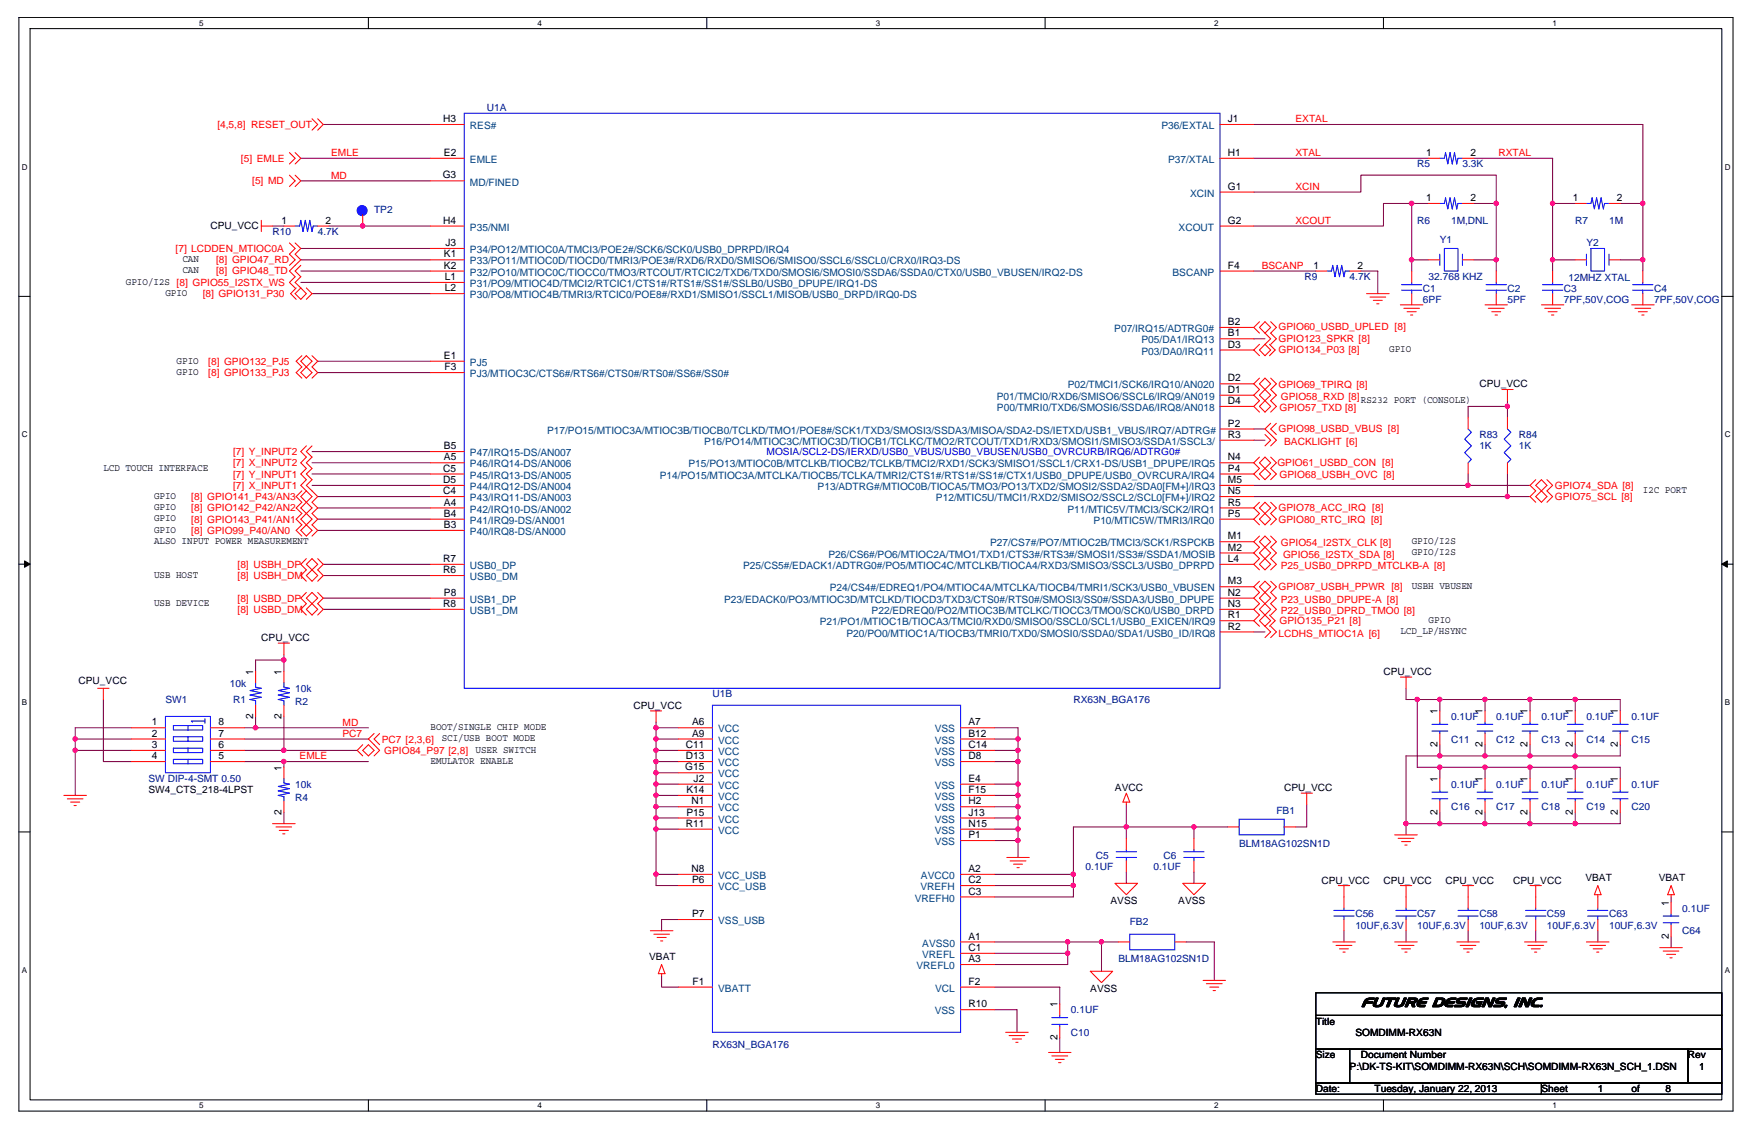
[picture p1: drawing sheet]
<svg xmlns="http://www.w3.org/2000/svg" width="432mm" height="279mm" viewBox="0 0 432 279" stroke-linecap="round" stroke-linejoin="round" font-family="sans-serif">
<path d="M4.6 4.3h420.8v268.5h-420.8zM7.4 7h415.3v263h-415.3z" fill="none" stroke="#000" stroke-width=".25"/>
<g fill="#fff">
<path d="M48.9 4.6h1.1v2.2h-1.1z"/>
<path d="M48.9 270.3h1.1v2.2h-1.1z"/>
</g>
<path d="M90.4 4.3v2.7M90.4 270v2.8" fill="none" stroke="#000" stroke-width=".25"/>
<g fill="#fff">
<path d="M132 4.6h1.1v2.2h-1.1z"/>
<path d="M132 270.3h1.1v2.2h-1.1z"/>
</g>
<path d="M173.5 4.3v2.7M173.5 270v2.8" fill="none" stroke="#000" stroke-width=".25"/>
<g fill="#fff">
<path d="M215 4.6h1.1v2.2h-1.1z"/>
<path d="M215 270.3h1.1v2.2h-1.1z"/>
</g>
<path d="M256.6 4.3v2.7M256.6 270v2.8" fill="none" stroke="#000" stroke-width=".25"/>
<g fill="#fff">
<path d="M298.1 4.6h1.1v2.2h-1.1z"/>
<path d="M298.1 270.3h1.1v2.2h-1.1z"/>
</g>
<path d="M339.6 4.3v2.7M339.6 270v2.8" fill="none" stroke="#000" stroke-width=".25"/>
<g fill="#fff">
<path d="M381.1 4.6h1.1v2.2h-1.1z"/>
<path d="M381.1 270.3h1.1v2.2h-1.1z"/>
<path d="M5.3 39.9h1.4v2.2h-1.4z"/>
<path d="M423.4 39.9h1.4v2.2h-1.4z"/>
<path d="M5.3 105.6h1.4v2.2h-1.4z"/>
<path d="M423.4 105.6h1.4v2.2h-1.4z"/>
</g>
<path d="M4.6 72.8h2.8M422.7 72.8h2.7" fill="none" stroke="#000" stroke-width=".25"/>
<g fill="#fff">
<path d="M5.3 171.4h1.4v2.2h-1.4z"/>
<path d="M423.4 171.4h1.3v2.2h-1.3z"/>
</g>
<path d="M4.6 138.5h2.8M422.7 138.5h2.7" fill="none" stroke="#000" stroke-width=".25"/>
<path d="M6 137.7l1.4 .8-1.4 .8zM422.7 138.5l1.3-.8v1.6z" fill="#000" stroke="#000" stroke-width=".25"/>
<g fill="#fff">
<path d="M5.3 237.1h1.4v2.2h-1.4z"/>
<path d="M423.4 237.1h1.3v2.2h-1.3z"/>
</g>
<path d="M4.6 204.3h2.8M422.7 204.3h2.7M323 257.6h8.3v8.3h-8.3zM323 243.8h99.7v5.5h-99.7zM323 249.3h99.7v8.3h-99.7zM331.3 257.6h83.1v8.3h-83.1zM414.4 257.6h8.3v8.3h-8.3zM323 265.9h55.4v2.7h-55.4zM378.4 265.9h44.3v2.7h-44.3z" fill="none" stroke="#000" stroke-width=".25"/>
<g fill="none" stroke="#800040" stroke-width=".25">
<path d="M73.8 38.9h31.9M79.3 30.6h26.4M307.8 30.6h95.5v19.4M307.8 38.9h42.9M361.8 38.9h19.3v11.1M66.9 55.5h2.8M73.8 44.4h31.9M105.7 55.5h-25M307.8 47.2h26.3v-4.2h33.2v7M346.6 50v13.8M346.6 50h-7v5.5h-31.8M346.6 50h4.1"/>
<path d="M361.8 50h5.5M367.3 50v13.8M381.1 50h5.6M381.1 50v13.8M397.7 50h5.6M403.3 50v13.8M73.8 63.8h31.9M73.8 61h31.9M73.8 66.5h31.9M73.8 69.3h31.9M76.6 72.1h29.1M307.8 66.5h15.2"/>
<path d="M334.1 66.5h4.1v5.6M346.6 63.8v2.7M346.6 63.8h4.1M361.8 63.8h5.5M367.3 63.8v2.7M381.1 63.8h5.6M381.1 63.8v2.7M397.7 63.8h5.6M403.3 63.8v2.7M78 88.7h27.7M78 91.5h27.7M307.8 83.2h2.7"/>
<path d="M370 98.4v1.4M370 99.8h-9.6v2.7M370 99.8v2.7M76.6 113.6h29.1M76.6 110.9h29.1M76.6 116.4h29.1M76.6 119.2h29.1M307.8 119.2h52.6M307.8 108.1h2.7M307.8 105.3h2.7M360.4 116.4v2.8M360.4 119.2h15.2"/>
<path d="M370 116.4v5.5M78 130.2h27.7M78 127.5h27.7M78 121.9h27.7M78 124.7h27.7M79.3 138.6h26.4M307.8 121.9h62.2M370 121.9h5.6M79.3 149.6h26.4M79.3 146.9h26.4M79.3 141.3h26.4M307.8 155.2h2.7"/>
<path d="M25.4 171.7v15.3h6.9M32.3 178.7h-13.8v2.7M60 178.7h2.8M62.8 175.9v2.8M62.8 178.7h27.6M69.7 162.1v2.7M69.7 162.1h-6.9v2.7M69.7 175.9v8.3M69.7 160.7v1.4M161.1 177.3v1.4M161.1 178.7v2.7M161.1 178.7h5.5"/>
<path d="M244.1 178.7h5.8v5.5M345.2 169v2.7h2.7M347.9 171.7h5.6M347.9 171.7v16.7h5.6M353.5 171.7v2.8M353.5 171.7h11M364.5 171.7v2.8M364.5 171.7h11.1M375.6 171.7h11.1M375.6 171.7v2.8M386.7 171.7h11v2.8M386.7 171.7v2.8"/>
<path d="M18.5 181.4h13.8M18.5 181.4v2.8M18.5 184.2v11.1M18.5 184.2h13.8M60 181.4h30.4M60 184.2h9.7M60 187h9.7M69.7 187h20.7M69.7 199.4v2.8M69.7 187v1.4M69.7 184.2h18M161.1 195.3v2.8"/>
<path d="M161.1 181.4v2.8M161.1 198.1v2.7M161.1 187v2.7M161.1 187h5.5M161.1 181.4h5.5M161.1 198.1h5.5M161.1 195.3h5.5M161.1 189.7h5.5M161.1 192.5v2.8M161.1 184.2h5.5M161.1 192.5h5.5M161.1 184.2v2.8"/>
<path d="M161.1 189.7v2.8M244.1 187h5.8M244.1 198.1h5.8M244.1 195.3h5.8M244.1 184.2h5.8M244.1 181.4h5.8M244.1 192.5h5.8M249.9 195.3v2.8M249.9 184.2v2.8M249.9 187v5.5M249.9 198.1v2.7M249.9 192.5v2.8"/>
<path d="M276.5 197.5v5.5M320.8 197.5v5.5h-2.8M353.5 185.6h-8.3v16.6M353.5 188.4v2.7M353.5 182.8v2.8M353.5 185.6h11M353.5 199.4v2.8M353.5 188.4h11M364.5 199.4v2.8M364.5 188.4v2.7M364.5 188.4h11.1M364.5 185.6h11.1"/>
<path d="M364.5 182.8v2.8M375.6 188.4h11.1M375.6 185.6h11.1M375.6 182.8v2.8M375.6 199.4v2.8M375.6 188.4v2.7M386.7 182.8v2.8M386.7 199.4v2.8M386.7 188.4v2.7M386.7 188.4h11v2.7M397.7 199.4v2.8h-11M397.7 182.8v2.8h-11"/>
<path d="M161.1 214.7v2.7h5.5M161.1 203.6v11.1M161.1 203.6h5.5M161.1 200.8v2.8M161.1 214.7h5.5M161.1 200.8h5.5M244.1 214.7h19.4M244.1 217.4h19.4M244.1 206.4h5.8M244.1 203.6h5.8M244.1 200.8h5.8M249.9 200.8v2.8"/>
<path d="M249.9 206.4v4.1M249.9 203.6v2.8M263.5 214.7v2.7M263.5 217.4v2.8h-19.4M276.5 203h16.6M276.5 214.1v2.8M276.5 203v2.8M276.5 203h-13v11.7M293.1 203v2.8M293.1 214.1v2.8M293.1 203h8.3M345.2 202.2v2.8"/>
<path d="M345.2 202.2h8.3M353.5 202.2h11M364.5 202.2h11.1M375.6 202.2h11.1M162.4 239.6v2.8h4.2M166.6 225.8h-4.2v2.7M244.1 231.3h18M244.1 234.1h18M262.1 231.3v2.8M262.1 234.1v2.7h-18M262.1 231.3h8.3M270.4 231.3v7.2"/>
<path d="M270.4 231.3h4.1M291.2 231.3h6.9v9.4M329.9 228.5v2.8M345.2 228.5v2.8M360.4 228.5v2.8M377 228.5v2.8M392.2 228.5v2.8M410.2 229.9v2.8M410.2 220.2v1.4M244.1 247.9h5.6v5.5M244.1 242.4h16.1v4.1M260.2 254.8v3.6"/>
</g>
<g fill="#f0f" stroke="#f0f" stroke-width=".25">
<circle cx="386.7" cy="202.2" r=".54"/>
<circle cx="375.6" cy="202.2" r=".54"/>
<circle cx="364.5" cy="202.2" r=".54"/>
<circle cx="347.9" cy="171.7" r=".54"/>
<circle cx="353.4" cy="185.6" r=".54"/>
<circle cx="293.1" cy="203" r=".54"/>
<circle cx="345.1" cy="202.2" r=".54"/>
<circle cx="161" cy="184.2" r=".54"/>
<circle cx="249.9" cy="206.3" r=".54"/>
<circle cx="276.5" cy="203" r=".54"/>
<circle cx="161" cy="187" r=".54"/>
<circle cx="375.6" cy="188.4" r=".54"/>
<circle cx="364.5" cy="188.4" r=".54"/>
<circle cx="161" cy="181.4" r=".54"/>
<circle cx="403.3" cy="63.8" r=".54"/>
<circle cx="367.3" cy="63.8" r=".54"/>
<circle cx="381.1" cy="49.9" r=".54"/>
<circle cx="386.7" cy="185.6" r=".54"/>
<circle cx="353.4" cy="202.2" r=".54"/>
<circle cx="375.6" cy="185.6" r=".54"/>
<circle cx="364.5" cy="185.6" r=".54"/>
<circle cx="403.3" cy="49.9" r=".54"/>
<circle cx="346.5" cy="63.8" r=".55"/>
<circle cx="381.1" cy="63.8" r=".54"/>
<circle cx="161" cy="192.5" r=".54"/>
<circle cx="161" cy="178.7" r=".54"/>
<circle cx="353.4" cy="171.7" r=".54"/>
<circle cx="161" cy="200.8" r=".54"/>
<circle cx="161" cy="198.1" r=".54"/>
<circle cx="161" cy="195.3" r=".54"/>
<circle cx="353.4" cy="188.4" r=".54"/>
<circle cx="375.6" cy="171.7" r=".54"/>
<circle cx="364.5" cy="171.7" r=".54"/>
<circle cx="367.3" cy="49.9" r=".54"/>
<circle cx="249.9" cy="184.2" r=".54"/>
<circle cx="249.9" cy="192.5" r=".54"/>
<circle cx="249.9" cy="187" r=".54"/>
<circle cx="249.9" cy="200.8" r=".54"/>
<circle cx="249.9" cy="198.1" r=".54"/>
<circle cx="249.9" cy="203.6" r=".54"/>
<circle cx="161" cy="189.7" r=".54"/>
<circle cx="263.5" cy="217.4" r=".55"/>
<circle cx="249.9" cy="181.4" r=".54"/>
<circle cx="249.9" cy="195.3" r=".54"/>
<circle cx="263.5" cy="214.6" r=".55"/>
<circle cx="161" cy="214.6" r=".54"/>
<circle cx="161" cy="203.6" r=".54"/>
<circle cx="386.7" cy="188.4" r=".54"/>
<circle cx="386.7" cy="171.7" r=".54"/>
<circle cx="270.4" cy="231.2" r=".54"/>
<circle cx="262.1" cy="231.2" r=".54"/>
<circle cx="62.7" cy="178.7" r=".54"/>
<circle cx="69.7" cy="184.2" r=".55"/>
<circle cx="18.4" cy="181.4" r=".54"/>
<circle cx="18.4" cy="184.2" r=".54"/>
<circle cx="69.7" cy="162" r=".55"/>
<circle cx="262.1" cy="234" r=".54"/>
<circle cx="346.5" cy="49.9" r=".55"/>
<circle cx="89" cy="55.5" r=".55"/>
<circle cx="69.7" cy="187" r=".55"/>
<circle cx="360.4" cy="119.1" r=".55"/>
<circle cx="370" cy="121.9" r=".54"/>
<circle cx="370" cy="99.8" r=".54"/>
</g>
<g fill="none" stroke="#f00" stroke-width=".25">
<path d="M71 37.5l1.4 1.4-1.4 1.4M72.4 37.5l1.4 1.4-1.4 1.4M76.6 29.2l1.4 1.4-1.4 1.4M78 29.2l1.3 1.4-1.3 1.4M105.7 38.9h8.3M105.7 30.6h8.3M299.5 30.6h8.3M299.5 38.9h8.3M350.7 38.9h2.8M359 38.9h2.8M64.1 55.5h2.8M64.1 54.1v2.8"/>
<path d="M69.7 55.5h2.7M71 59.6l1.4 1.4-1.4 1.4 1.4 1.4-1.4 1.4M71 43l1.4 1.4-1.4 1.4M72.4 59.6l1.4 1.4-1.4 1.4 1.4 1.4-2.8 2.7 1.4 1.4-1.4 1.4 1.4 1.4M72.4 43l1.4 1.4-1.4 1.4M78 55.5h2.7M89 52.7v2.8M105.7 55.5h8.3M105.7 44.4h8.3M299.5 55.5h8.3M299.5 47.2h8.3M350.7 50h2.8"/>
<path d="M359 50h2.8M386.7 50h2.7M395 50h2.7M72.7 70.7l-1.4 1.4 1.4 1.4M73.8 70.7l1.4 1.4-1.4 1.4-1.4-1.4zM73.8 65.2l-1.4 1.3 1.4 1.4-1.4 1.4 1.4 1.4M75.2 70.7l1.4 1.4-1.4 1.4M105.7 63.8h8.3M105.7 72.1h8.3M105.7 69.3h8.3M105.7 66.5h8.3M105.7 61h8.3"/>
<path d="M299.5 66.5h8.3M309.2 79l-1.4 1.4M310.5 79l1.4 1.4-1.4 1.4-1.3-1.4zM311.9 79l1.4 1.4-1.4 1.4 1.4 1.4-1.4 1.3M323 66.5h2.8M331.3 66.5h2.8M335.5 72.1h5.5M336.3 72.9h3.9M337.1 73.7h2.2M338 74.6h.5M343.8 74.8h5.5M344.6 75.7h3.9"/>
<path d="M345.4 76.5h2.3M346.3 77.3h.5M346.6 66.5v2.8M346.6 72.1v2.7M350.7 63.8h2.8M359 63.8h2.8M364.5 74.8h5.5M365.4 75.7h3.8M366.2 76.5h2.2M367 77.3h.6M367.3 66.5v2.8M367.3 72.1v2.7"/>
<path d="M378.4 74.8h5.5M379.2 75.7h3.9M380 76.5h2.2M380.8 77.3h.6M381.1 66.5v2.8M381.1 72.1v2.7M386.7 63.8h2.7M395 63.8h2.7M400.5 74.8h5.6M401.3 75.7h3.9M402.2 76.5h2.2M403 77.3h.6"/>
<path d="M403.3 66.5v2.8M403.3 72.1v2.7M74.1 87.3l-1.4 1.4 1.4 1.4-1.4 1.4 1.4 1.3M75.2 87.3l1.4 1.4-1.4 1.4-1.4-1.4zM75.2 90.1l1.4 1.4-1.4 1.3-1.4-1.3zM76.6 87.3l1.4 1.4-1.4 1.4 1.4 1.4-1.4 1.3M105.7 88.7h8.3M105.7 91.5h8.3M299.5 97h8.3M299.5 99.8h8.3M299.5 83.2h8.3M299.5 94.2h8.3"/>
<path d="M299.5 80.4h8.3M299.5 85.9h8.3M307.8 97l1.4 1.4-1.4 1.4M307.8 99.8l1.4 1.4M307.8 94.2l1.4 1.4-1.4 1.4M307.8 80.4l1.4 1.4M307.8 85.9l1.4 1.4M309.2 92.8l-1.4 1.4M309.2 84.5l-1.4 1.4M310.5 81.8l1.4 1.4-1.4 1.3M310.5 95.6l1.4 1.4-1.4 1.4M310.5 92.8l1.4 1.4-1.4 1.4-1.3-1.4z"/>
<path d="M310.5 98.4l1.4 1.4-1.4 1.4-1.3-1.4zM310.5 95.6l-1.3 1.4 1.3 1.4M310.5 84.5l1.4 1.4-1.4 1.4-1.3-1.4zM311.6 84.5l1.4 1.4-1.4 1.4M311.9 92.8l1.4 1.4-1.4 1.4 1.4 1.4-1.4 1.4 1.4 1.4-1.4 1.4M368.7 95.6h2.7M370 95.6v2.8M75.2 109.5l-1.4 1.4 1.4 1.3-1.4 1.4 1.4 1.4-1.4 1.4 1.4 1.4-1.4 1.4 1.4 1.3M76.6 109.5l-1.4 1.4 1.4 1.3-1.4 1.4 1.4 1.4-1.4 1.4 1.4 1.4-1.4 1.4 2.8 2.7-1.4 1.4 1.4 1.4-1.4 1.4 1.4 1.4-1.4 1.4 1.4 1.3-1.4 1.4M105.7 110.9h8.3M105.7 113.6h8.3M105.7 119.2h8.3"/>
<path d="M105.7 116.4h8.3M299.5 113.6h8.3M299.5 116.4h8.3M299.5 108.1h8.3M299.5 119.2h8.3M299.5 105.3h8.3M307.8 113.6l1.4 1.4-1.4 1.4M307.8 116.4l1.4 1.4M309.2 112.2l-1.4 1.4M309.2 116.4l1.3-1.4 1.4 1.4-1.4 1.4zM310.5 106.7l1.4 1.4-1.4 1.4M310.5 112.2l1.4 1.4-1.4 1.4-1.3-1.4z"/>
<path d="M311.9 103.9l-1.4 1.4 2.8 2.8-1.4 1.4M311.9 112.2l1.4 1.4-1.4 1.4 1.4 1.4-1.4 1.4M313.3 103.9l-1.4 1.4 1.4 1.4M360.4 102.5v2.8M360.4 113.6v2.8M370 102.5v2.8M370 113.6v2.8M377 119.2l1.4-1.4 1.3 1.4-1.3 1.3zM377 117.8l-1.4 1.4 1.4 1.3-1.4 1.4 1.4 1.4M379.7 117.8l1.4 1.4-1.4 1.3 1.4 1.4-1.4 1.4M73.8 130.2l1.4-1.3 1.4 1.3-1.4 1.4zM74.1 120.5l-1.4 1.4 1.4 1.4-1.4 1.4 1.4 1.4-1.4 1.4 1.4 1.4-1.4 1.3 1.4 1.4"/>
<path d="M75.2 126.1l-1.4 1.4 1.4 1.4M75.2 123.3l-1.4 1.4 1.4 1.4M75.2 120.5l-1.4 1.4 1.4 1.4M75.2 126.1l1.4 1.4-1.4 1.4M75.2 123.3l1.4 1.4-1.4 1.4M75.2 120.5l1.4 1.4-1.4 1.4M75.2 138.6l1.4-1.4 1.4 1.4-1.4 1.3zM75.2 137.2l-1.4 1.4 1.4 1.3-1.4 1.4 1.4 1.4M76.6 139.9l1.4 1.4-1.4 1.4-1.4-1.4zM78 137.2l1.3 1.4-1.3 1.3 1.3 1.4-1.3 1.4M105.7 124.7h8.3M105.7 127.5h8.3"/>
<path d="M105.7 138.6h8.3M105.7 130.2h8.3M105.7 121.9h8.3M299.5 138.6h8.3M299.5 124.7h8.3M299.5 121.9h8.3M299.5 127.5h8.3M299.5 135.8h8.3M299.5 133h8.3M307.8 124.7l1.4 1.4-1.4 1.4M307.8 127.5l1.4 1.4M307.8 135.8l1.4 1.4-1.4 1.4"/>
<path d="M307.8 138.6l1.4 1.3M307.8 133l1.4 1.4-1.4 1.4M309.2 123.3l-1.4 1.4M309.2 131.6l-1.4 1.4M310.5 123.3l1.4 1.4-1.4 1.4-1.3-1.4zM310.5 131.6l1.4 1.4-1.4 1.4-1.3-1.4zM310.5 134.4l1.4 1.4-1.4 1.4M310.5 126.1l1.4 1.4-1.4 1.4-1.3-1.4zM310.5 137.2l1.4 1.4-1.4 1.3-1.3-1.3zM310.5 134.4l-1.3 1.4 1.3 1.4M311.9 123.3l1.4 1.4-1.4 1.4 1.4 1.4-1.4 1.4M311.9 131.6l1.4 1.4-1.4 1.4 1.4 1.4-1.4 1.4 1.4 1.4-1.4 1.3"/>
<path d="M378.4 120.5l1.3 1.4-1.3 1.4-1.4-1.4zM68.3 157.9h2.7M69.7 157.9v2.8M75.2 145.5l-1.4 1.4 1.4 1.3-1.4 1.4 1.4 1.4M76.6 148.2l1.4 1.4-1.4 1.4-1.4-1.4zM76.6 145.5l1.4 1.4-1.4 1.3-1.4-1.3zM78 145.5l1.3 1.4-1.3 1.3 1.3 1.4-1.3 1.4M105.7 149.6h8.3M105.7 146.9h8.3M105.7 141.3h8.3M299.5 146.9h8.3M299.5 144.1h8.3"/>
<path d="M299.5 152.4h8.3M299.5 149.6h8.3M299.5 155.2h8.3M307.8 144.1l1.4 1.4-1.4 1.4M307.8 146.9l1.4 1.3-1.4 1.4M307.8 149.6l1.4 1.4-1.4 1.4M307.8 152.4l1.4 1.4M309.2 142.7l-1.4 1.4M310.5 153.8l1.4 1.4-1.4 1.3M310.5 145.5l1.4 1.4-1.4 1.3M310.5 148.2l1.4 1.4-1.4 1.4M310.5 142.7l1.4 1.4-1.4 1.4-1.3-1.4z"/>
<path d="M310.5 145.5l-1.3 1.4 1.3 1.3M310.5 148.2l-1.3 1.4 1.3 1.4M310.5 151l-1.3 1.4 1.3 1.4M310.5 151l1.4 1.4-1.4 1.4M311.6 151l1.4 1.4-1.4 1.4M311.9 153.8l1.4 1.4-1.4 1.3M311.9 142.7l1.4 1.4-1.4 1.4 1.4 1.4-1.4 1.3 1.4 1.4-1.4 1.4M24 169h2.8M25.4 169v2.7M32.3 178.7h8.3M51.7 178.7h8.3M62.8 164.8v2.8"/>
<path d="M62.8 173.1v2.8M69.7 164.8v2.8M69.7 173.1v2.8M159.7 174.5h2.7M161.1 174.5v2.8M166.6 178.7h8.3M235.8 178.7h8.3M343.8 166.2h2.8M345.2 166.2v2.8M353.5 174.5v2.8M364.5 174.5v2.8M375.6 174.5v2.8"/>
<path d="M386.7 174.5v2.8M397.7 174.5v2.8M15.7 195.3h5.5M16.5 196.1h3.9M17.3 196.9h2.3M18.2 197.8h.5M32.3 181.4h8.3M32.3 184.2h8.3M32.3 187h8.3M51.7 181.4h8.3M51.7 184.2h8.3M51.7 187h8.3"/>
<path d="M69.7 188.4v2.7M69.7 196.7v2.7M89 184.2l1.4-1.4 1.4 1.4-1.4 1.4zM89 182.8l-1.3 1.4 1.3 1.4M91.8 180.1l-1.4 1.3 2.8 2.8-1.4 1.4M93.2 180.1l-1.4 1.3 1.4 1.4M166.6 184.2h8.3M166.6 189.7h8.3M166.6 198.1h8.3M166.6 195.3h8.3M166.6 187h8.3M166.6 181.4h8.3"/>
<path d="M166.6 192.5h8.3M235.8 198.1h8.3M235.8 181.4h8.3M235.8 184.2h8.3M235.8 187h8.3M235.8 192.5h8.3M235.8 195.3h8.3M276.5 196.9v.6M276.5 194.7l.8 2.2h-1.7zM319.4 194.7h2.8M320.8 194.7v2.8M353.5 180.1v2.7"/>
<path d="M353.5 191.1v2.8M353.5 196.7v2.7M364.5 191.1v2.8M364.5 196.7v2.7M364.5 180.1v2.7M375.6 191.1v2.8M375.6 196.7v2.7M375.6 180.1v2.7M386.7 180.1v2.7M386.7 191.1v2.8M386.7 196.7v2.7M397.7 191.1v2.8"/>
<path d="M397.7 196.7v2.7M397.7 180.1v2.7M66.9 202.2h5.5M67.7 203h3.9M68.6 203.9h2.2M69.4 204.7h.5M166.6 214.7h8.3M166.6 203.6h8.3M166.6 217.4h8.3M166.6 200.8h8.3M235.8 214.7h8.3M235.8 200.8h8.3"/>
<path d="M235.8 206.4h8.3M235.8 217.4h8.3M235.8 203.6h8.3M247.2 210.5h5.5M248 211.4h3.9M248.8 212.2h2.2M249.7 213h.5M273.7 216.9h5.5l-2.7 2.8zM276.5 205.8v2.8M276.5 211.4v2.7M290.3 216.9h5.6l-2.8 2.8zM293.1 205.8v2.8"/>
<path d="M293.1 211.4v2.7M301.4 203h2.8M315.2 203h2.8M328.5 217.4h2.8M329.9 217.4v5.6M342.4 205h5.5M343.2 205.8h3.9M343.8 217.4h2.8M344.1 206.6h2.2M344.9 207.5h.5M345.2 217.4v5.6M359 217.4h2.8"/>
<path d="M360.4 217.4v5.6M375.6 217.4h2.8M377 217.4v5.6M392.2 217.4l.8 2.3h-1.6zM392.2 219.7v3.3M410.2 217.4l.8 2.3h-1.6zM410.2 219.7v.5M159.7 228.5h5.5M160.5 229.4h3.9M161.3 230.2h2.2M162.2 231h.5M162.4 239.1v.5"/>
<path d="M162.4 236.8l.9 2.3h-1.7zM166.6 225.8h8.3M235.8 231.3h8.3M235.8 220.2h8.3M235.8 234.1h8.3M235.8 236.8h8.3M267.6 238.5h5.5l-2.7 2.8zM274.5 231.3h2.8M288.4 231.3h2.8M327.2 231.3h5.5M328 232.1h3.9M328.8 233h2.2"/>
<path d="M329.7 233.8h.5M329.9 225.8v2.7M342.4 231.3h5.5M343.2 232.1h3.9M344.1 233h2.2M344.9 233.8h.5M345.2 225.8v2.7M357.6 231.3h5.5M358.5 232.1h3.8M359.3 233h2.2M360.1 233.8h.6M360.4 225.8v2.7"/>
<path d="M374.2 231.3h5.5M375 232.1h3.9M375.9 233h2.2M376.7 233.8h.5M377 225.8v2.7M389.4 231.3h5.6M390.3 232.1h3.8M391.1 233h2.2M391.9 233.8h.6M392.2 225.8v2.7M407.4 232.7h5.6M408.3 233.5h3.8"/>
<path d="M409.1 234.3h2.2M409.9 235.2h.6M410.2 221.6v2.8M410.2 227.1v2.8M166.6 242.4h8.3M235.8 247.9h8.3M235.8 242.4h8.3M246.9 253.4h5.5M247.7 254.3h3.9M248.5 255.1h2.3M249.4 255.9h.5M257.4 258.4h5.5"/>
<path d="M258.2 259.2h3.9M260.2 246.5v2.8M260.2 252.1v2.7M295.3 240.7h5.5M296.1 241.5h3.9M297 242.4h2.2M297.8 243.2h.6M259.1 260.1h2.2M259.9 260.9h.5"/>
</g>
<g fill="none" stroke="#00f" stroke-width=".25">
<path d="M114 27.8h185.5v141.2h-185.5zM353.5 38.9h1.1l.3-1.4 .5 2.8 .6-2.8 .5 2.8 .6-2.8 .5 2.8 .3-1.4h1.1M72.4 55.5h1.1l.3-1.4 .6 2.8 .5-2.8 .6 2.8 .5-2.8 .6 2.8 .3-1.4h1.1M353.5 50h1.1l.3-1.4 .5 2.7 .6-2.7 .5 2.7 .6-2.7 .5 2.7 .3-1.3h1.1M389.4 50h1.1l.3-1.4 .6 2.7 .5-2.7 .6 2.7 .5-2.7 .6 2.7 .3-1.3h1.1M325.8 66.5h1.1l.3-1.3 .5 2.7 .6-2.7 .5 2.7 .6-2.7 .5 2.7 .3-1.4h1.1M344.1 71.2h4.9M344.1 69.9h4.9M346.6 69.3v.6M346.6 71.2v.9M353.5 62.4v2.8M354.6 61h3.3v5.5h-3.3z"/>
<path d="M359 62.4v2.8M364.8 71.2h5M364.8 69.9h5M367.3 69.3v.6M367.3 71.2v.9M378.6 71.2h5M378.6 69.9h5M381.1 69.3v.6M381.1 71.2v.9M389.4 62.4v2.8M390.5 61h3.4v5.5h-3.4zM395 62.4v2.8"/>
<path d="M400.8 71.2h5M400.8 69.9h5M403.3 69.3v.6M403.3 71.2v.9M360.4 105.3l.8 .8-1.6 1.7 1.6 1.7-1.6 1.6 1.6 1.7-.8 .8M370 105.3l.9 .8-1.7 1.7 1.7 1.7-1.7 1.6 1.7 1.7-.9 .8M40.6 175.9h11.1v13.8h-11.1zM42.6 178.1h7.2v1.1h-7.2zM46.2 178.1v1.1M50.3 176.4v1.2M50.3 177h-3.3l.3 .3M62.8 167.6v1.1l1.3 .3-2.7 .5 2.7 .6-2.7 .5 2.7 .6-2.7 .5 1.4 .3v1.1"/>
<path d="M69.7 167.6v1.1l1.3 .3-2.7 .5 2.7 .6-2.7 .5 2.7 .6-2.7 .5 1.4 .3v1.1M174.9 173.1h60.9v80.3h-60.9zM351.5 177.8h3.9M351.5 179.5h3.9M353.5 177.3v.5M353.5 179.5v.6M362.6 177.8h3.9M362.6 179.5h3.9M364.5 177.3v.5M364.5 179.5v.6M373.6 177.8h3.9M373.6 179.5h3.9"/>
<path d="M375.6 177.3v.5M375.6 179.5v.6M384.7 177.8h3.9M384.7 179.5h3.9M386.7 177.3v.5M386.7 179.5v.6M395.8 177.8h3.9M395.8 179.5h3.9M397.7 177.3v.5M397.7 179.5v.6M42.6 180.9h7.2v1.1h-7.2zM42.6 183.7h7.2v1.1h-7.2z"/>
<path d="M42.6 186.4h7.2v1.1h-7.2zM46.2 180.9v1.1M46.2 183.7v1.1M46.2 186.4v1.1M69.7 191.1v1.1l1.3 .3-2.7 .6 2.7 .5-2.7 .6 2.7 .5-2.7 .6 1.4 .3v1.1M351.5 194.5h3.9M351.5 196.1h3.9M353.5 193.9v.6M353.5 196.1v.6M362.6 194.5h3.9M362.6 196.1h3.9M364.5 193.9v.6"/>
<path d="M364.5 196.1v.6M373.6 194.5h3.9M373.6 196.1h3.9M375.6 193.9v.6M375.6 196.1v.6M384.7 194.5h3.9M384.7 196.1h3.9M386.7 193.9v.6M386.7 196.1v.6M395.8 194.5h3.9M395.8 196.1h3.9M397.7 193.9v.6"/>
<path d="M397.7 196.1v.6M274 210.5h5M274 209.1h5M276.5 208.6v.5M276.5 210.5v.9M290.6 210.5h5M290.6 209.1h5M293.1 208.6v.5M293.1 210.5v.9M304.2 201.1h11v3.9h-11zM277.3 229.4h11.1v3.8h-11.1zM327.4 224.9h5"/>
<path d="M327.4 223.5h5M329.9 223v.5M329.9 224.9v.9M342.7 224.9h5M342.7 223.5h5M345.2 223v.5M345.2 224.9v.9M357.9 224.9h5M357.9 223.5h5M360.4 223v.5M360.4 224.9v.9M374.5 224.9h5"/>
<path d="M374.5 223.5h5M377 223v.5M377 224.9v.9M389.7 224.9h5M389.7 223.5h5M392.2 223v.5M392.2 224.9v.9M408.3 224.9h3.8M408.3 226.6h3.8M410.2 224.4v.5M410.2 226.6v.5M258.2 249.9h3.9"/>
<path d="M258.2 251.5h3.9M260.2 249.3v.6M260.2 251.5v.6"/>
</g>
<circle cx="88.9" cy="51.7" r=".95" fill="#00f" stroke="#00f" stroke-width=".8"/>
<text font-size="3.3" x="334.1" y="247.2">FUTURE DESIGNS, INC.</text>
<g font-size="2.5">
<text x="108.8" y="30">H3</text>
<text x="301.4" y="30">J1</text>
<text x="109" y="38.3">E2</text>
<text x="301.4" y="38.3">H1</text>
<text x="350.1" y="38.3">1</text>
<text x="360.9" y="38.3">2</text>
<text x="108.7" y="43.8">G3</text>
<text x="301.4" y="46.6">G1</text>
<text x="350.1" y="49.4">1</text>
<text x="360.9" y="49.4">2</text>
<text x="386.1" y="49.4">1</text>
<text x="396.9" y="49.4">2</text>
<text x="51.7" y="56.3">CPU_VCC</text>
<text x="69.1" y="54.9">1</text>
<text x="79.9" y="54.9">2</text>
<text x="108.8" y="54.9">H4</text>
<text x="301.4" y="54.9">G2</text>
<text x="44.8" y="64.3">CAN</text>
<text x="109" y="63.2">K1</text>
<text x="109" y="66">K2</text>
<text x="109.4" y="60.4">J3</text>
<text x="301.4" y="66">F4</text>
<text x="322.4" y="66">1</text>
<text x="333.3" y="66">2</text>
<text x="30.9" y="69.9">GPIO/I2S [8] GPIO55_I2STX_WS</text>
<text x="44.8" y="67.1">CAN</text>
<text x="109.2" y="71.5">L2</text>
<text x="109.2" y="68.7">L1</text>
<text x="40.6" y="72.6">GPIO</text>
<text x="301.4" y="79.8">B2</text>
<text x="301.4" y="82.6">B1</text>
<text x="43.4" y="89.3">GPIO</text>
<text x="109" y="88.1">E1</text>
<text x="301.4" y="85.3">D3</text>
<text x="341" y="86.5">GPIO</text>
<text x="43.4" y="92">GPIO</text>
<text x="109.1" y="90.9">F3</text>
<text x="301.4" y="93.6">D2</text>
<text x="363.1" y="95.1">CPU_VCC</text>
<text x="301.4" y="99.2">D4</text>
<text x="301.4" y="96.4">D1</text>
<text x="334.1" y="99">RS232 PORT (CONSOLE)</text>
<text x="301.4" y="104.7">P2</text>
<text x="301.4" y="107.5">R3</text>
<text x="109" y="110.3">B5</text>
<text x="109" y="113">A5</text>
<text x="301.4" y="113">N4</text>
<text x="25.4" y="115.6">LCD TOUCH INTERFACE</text>
<text x="108.8" y="118.6">D5</text>
<text x="108.8" y="115.8">C5</text>
<text x="301.4" y="115.8">P4</text>
<text x="301.4" y="118.6">M5</text>
<text x="37.8" y="122.5">GPIO</text>
<text x="37.8" y="125.3">GPIO</text>
<text x="108.8" y="121.3">C4</text>
<text x="109" y="124.1">A4</text>
<text x="301.4" y="124.1">R5</text>
<text x="301.4" y="121.3">N5</text>
<text x="403.3" y="121.1">I2C PORT</text>
<text x="37.8" y="128">GPIO</text>
<text x="37.8" y="130.8">GPIO</text>
<text x="109" y="126.9">B4</text>
<text x="109" y="129.6">B3</text>
<text x="301.4" y="126.9">P5</text>
<text x="37.8" y="133.6">ALSO INPUT POWER MEASUREMENT</text>
<text x="108.8" y="138">R7</text>
<text x="301.4" y="138">L4</text>
<text x="301.4" y="135.2">M2</text>
<text x="301.4" y="132.4">M1</text>
<text x="346.6" y="133.6">GPIO/I2S</text>
<text x="346.6" y="136.3">GPIO/I2S</text>
<text x="37.8" y="141.9">USB HOST</text>
<text x="108.8" y="140.7">R6</text>
<text x="301.4" y="143.5">M3</text>
<text x="37.8" y="148.8">USB DEVICE</text>
<text x="108.8" y="149">R8</text>
<text x="109" y="146.3">P8</text>
<text x="301.4" y="146.3">N2</text>
<text x="301.4" y="149">N3</text>
<text x="346.6" y="144.7">USBH VBUSEN</text>
<text x="301.4" y="151.8">R1</text>
<text x="301.4" y="154.6">R2</text>
<text x="343.8" y="155.7">LCD_LP/HSYNC</text>
<text x="350.7" y="153">GPIO</text>
<text x="64.1" y="157.4">CPU_VCC</text>
<text x="19.3" y="167.9">CPU_VCC</text>
<text x="62.2" y="165.7" transform="rotate(-90 62.2 165.7)">1</text>
<text x="69.1" y="165.7" transform="rotate(-90 69.1 165.7)">1</text>
<text x="339.6" y="165.7">CPU_VCC</text>
<text x="155.5" y="174">CPU_VCC</text>
<text x="37.3" y="178.1">1</text>
<text x="53.6" y="178.1">8</text>
<text x="62.2" y="176.5" transform="rotate(-90 62.2 176.5)">2</text>
<text x="69.1" y="176.5" transform="rotate(-90 69.1 176.5)">2</text>
<text x="105.7" y="179.2">BOOT/SINGLE CHIP MODE</text>
<text x="169.9" y="178.1">A6</text>
<text x="237.8" y="178.1">A7</text>
<text x="352.9" y="175.3" transform="rotate(-90 352.9 175.3)">1</text>
<text x="364" y="175.3" transform="rotate(-90 364 175.3)">1</text>
<text x="375" y="175.3" transform="rotate(-90 375 175.3)">1</text>
<text x="386.1" y="175.3" transform="rotate(-90 386.1 175.3)">1</text>
<text x="397.1" y="175.3" transform="rotate(-90 397.1 175.3)">1</text>
<text x="37.3" y="180.8">2</text>
<text x="37.3" y="183.6">3</text>
<text x="53.6" y="180.8">7</text>
<text x="53.6" y="183.6">6</text>
<text x="108.4" y="182">SCI/USB BOOT MODE</text>
<text x="116.7" y="184.8">USER SWITCH</text>
<text x="168.3" y="183.6">C11</text>
<text x="169.9" y="180.8">A9</text>
<text x="237.8" y="180.8">B12</text>
<text x="237.8" y="183.6">C14</text>
<text x="352.9" y="183.4" transform="rotate(-90 352.9 183.4)">2</text>
<text x="364" y="183.4" transform="rotate(-90 364 183.4)">2</text>
<text x="375" y="183.4" transform="rotate(-90 375 183.4)">2</text>
<text x="386.1" y="183.4" transform="rotate(-90 386.1 183.4)">2</text>
<text x="397.1" y="183.4" transform="rotate(-90 397.1 183.4)">2</text>
<text x="37.3" y="186.4">4</text>
<text x="53.6" y="186.4">5</text>
<text x="69.1" y="189.2" transform="rotate(-90 69.1 189.2)">1</text>
<text x="105.7" y="187.5">EMULATOR ENABLE</text>
<text x="168.2" y="189.1">G15</text>
<text x="168.3" y="186.4">D13</text>
<text x="170.3" y="191.9">J2</text>
<text x="237.8" y="186.4">D8</text>
<text x="237.8" y="191.9">E4</text>
<text x="352.9" y="192" transform="rotate(-90 352.9 192)">1</text>
<text x="364" y="192" transform="rotate(-90 364 192)">1</text>
<text x="375" y="192" transform="rotate(-90 375 192)">1</text>
<text x="386.1" y="192" transform="rotate(-90 386.1 192)">1</text>
<text x="397.1" y="192" transform="rotate(-90 397.1 192)">1</text>
<text x="36.5" y="194.8">SW4_CTS_218-4LPST</text>
<text x="168.5" y="194.7">K14</text>
<text x="169.7" y="197.5">N1</text>
<text x="237.8" y="197.5">H2</text>
<text x="237.8" y="194.7">F15</text>
<text x="273.7" y="194.2">AVCC</text>
<text x="315.2" y="194.2">CPU_VCC</text>
<text x="69.1" y="200" transform="rotate(-90 69.1 200)">2</text>
<text x="168.3" y="203">R11</text>
<text x="168.5" y="200.2">P15</text>
<text x="237.8" y="200.2">J13</text>
<text x="237.8" y="203">N15</text>
<text x="352.9" y="200" transform="rotate(-90 352.9 200)">2</text>
<text x="364" y="200" transform="rotate(-90 364 200)">2</text>
<text x="375" y="200" transform="rotate(-90 375 200)">2</text>
<text x="386.1" y="200" transform="rotate(-90 386.1 200)">2</text>
<text x="397.1" y="200" transform="rotate(-90 397.1 200)">2</text>
<text x="237.8" y="205.8">P1</text>
<text x="169.7" y="214.1">N8</text>
<text x="237.8" y="214.1">A2</text>
<text x="169.9" y="216.8">P6</text>
<text x="237.8" y="219.6">C3</text>
<text x="237.8" y="216.8">C2</text>
<text x="272.6" y="221.9">AVSS</text>
<text x="289.2" y="221.9">AVSS</text>
<text x="324.4" y="216.9">CPU_VCC</text>
<text x="339.6" y="216.9">CPU_VCC</text>
<text x="354.9" y="216.9">CPU_VCC</text>
<text x="371.4" y="216.9">CPU_VCC</text>
<text x="389.2" y="216.4">VBAT</text>
<text x="407.2" y="216.4">VBAT</text>
<text x="169.9" y="225.2">P7</text>
<text x="409.6" y="222.4" transform="rotate(-90 409.6 222.4)">1</text>
<text x="237.8" y="230.7">A1</text>
<text x="237.8" y="233.5">C1</text>
<text x="409.6" y="230.5" transform="rotate(-90 409.6 230.5)">2</text>
<text x="159.4" y="235.8">VBAT</text>
<text x="237.8" y="236.2">A3</text>
<text x="170" y="241.8">F1</text>
<text x="237.8" y="241.8">F2</text>
<text x="267.6" y="243.5">AVSS</text>
<text x="237.8" y="247.3">R10</text>
<text x="259.6" y="247.4" transform="rotate(-90 259.6 247.4)">1</text>
<text x="323" y="251.5">Title</text>
<text x="259.6" y="255.4" transform="rotate(-90 259.6 255.4)">2</text>
<text x="332.7" y="254.3">SOMDIMM-RX63N</text>
<text x="323" y="259.8">Size</text>
<text x="331.3" y="262.6">P:\DK-TS-KIT\SOMDIMM-RX63N\SCH\SOMDIMM-RX63N_SCH_1.DSN</text>
<text x="334.1" y="259.8">Document Number</text>
<text x="414.4" y="259.8">Rev</text>
<text x="417.1" y="262.6">1</text>
<text x="323" y="268.1">Date:</text>
<text x="337.4" y="268.1">Tuesday, January 22, 2013</text>
<text x="378.4" y="268.1">Sheet</text>
<text x="392.2" y="268.1">1</text>
<text x="400.5" y="268.1">of</text>
<text x="408.8" y="268.1">8</text>
</g>
<g font-size="2.5" fill="#000080">
<text x="119.5" y="27.3">U1A</text>
<text x="347.9" y="41.1">R5</text>
<text x="359" y="41.1">3.3K</text>
<text x="91.8" y="52.2">TP2</text>
<text x="66.9" y="57.7">R10</text>
<text x="78" y="57.7">4.7K</text>
<text x="347.9" y="54.9">R6</text>
<text x="353.5" y="59.6">Y1</text>
<text x="356.2" y="54.9">1M,DNL</text>
<text x="386.7" y="54.9">R7</text>
<text x="395" y="54.9">1M</text>
<text x="389.4" y="60.5">Y2</text>
<text x="320.2" y="68.8">R9</text>
<text x="331.3" y="68.8">4.7K</text>
<text x="349.3" y="71.6">C1</text>
<text x="350.7" y="68.8">32.768 KHZ</text>
<text x="370" y="71.6">C2</text>
<text x="383.9" y="71.6">C3</text>
<text x="385" y="69.1">12MHZ XTAL</text>
<text x="406.1" y="71.6">C4</text>
<text x="349.3" y="74.3">6PF</text>
<text x="370" y="74.3">5PF</text>
<text x="383.9" y="74.3">7PF,50V,COG</text>
<text x="406.1" y="74.3">7PF,50V,COG</text>
<text x="363.1" y="107.6">R83</text>
<text x="372.8" y="107.6">R84</text>
<text x="363.1" y="110.3">1K</text>
<text x="372.8" y="110.3">1K</text>
<text x="40.6" y="172.6">SW1</text>
<text x="56.4" y="168.7">10k</text>
<text x="57.2" y="172.6">R1</text>
<text x="72.4" y="173.2">R2</text>
<text x="72.4" y="169.8">10k</text>
<text x="174.9" y="171.2">U1B</text>
<text x="263.5" y="172.6">RX63N_BGA176</text>
<text x="356.2" y="176.8">0.1UF</text>
<text x="367.3" y="176.8">0.1UF</text>
<text x="378.4" y="176.8">0.1UF</text>
<text x="389.4" y="176.8">0.1UF</text>
<text x="400.5" y="176.8">0.1UF</text>
<text x="356.2" y="182.3">C11</text>
<text x="367.3" y="182.3">C12</text>
<text x="378.4" y="182.3">C13</text>
<text x="389.4" y="182.3">C14</text>
<text x="400.5" y="182.3">C15</text>
<text x="36.5" y="192">SW DIP-4-SMT 0.50</text>
<text x="72.4" y="196.7">R4</text>
<text x="72.4" y="193.4">10k</text>
<text x="356.2" y="193.4">0.1UF</text>
<text x="367.3" y="193.4">0.1UF</text>
<text x="378.4" y="193.4">0.1UF</text>
<text x="389.4" y="193.4">0.1UF</text>
<text x="400.5" y="193.4">0.1UF</text>
<text x="313.3" y="199.8">FB1</text>
<text x="356.2" y="198.9">C16</text>
<text x="367.3" y="198.9">C17</text>
<text x="378.4" y="198.9">C18</text>
<text x="389.4" y="198.9">C19</text>
<text x="400.5" y="198.9">C20</text>
<text x="304.2" y="208.1">BLM18AG102SN1D</text>
<text x="266.5" y="213.6">0.1UF</text>
<text x="269" y="210.8">C5</text>
<text x="283.1" y="213.6">0.1UF</text>
<text x="285.6" y="210.8">C6</text>
<text x="277.3" y="227.2">FB2</text>
<text x="332.7" y="225.2">C56</text>
<text x="347.9" y="225.2">C57</text>
<text x="363.1" y="225.2">C58</text>
<text x="379.7" y="225.2">C59</text>
<text x="395" y="225.2">C63</text>
<text x="413" y="223.9">0.1UF</text>
<text x="332.7" y="228">10UF,6.3V</text>
<text x="347.9" y="228">10UF,6.3V</text>
<text x="363.1" y="228">10UF,6.3V</text>
<text x="379.7" y="228">10UF,6.3V</text>
<text x="395" y="228">10UF,6.3V</text>
<text x="413" y="229.4">C64</text>
<text x="274.5" y="236.3">BLM18AG102SN1D</text>
<text x="262.9" y="248.8">0.1UF</text>
<text x="174.9" y="257.3">RX63N_BGA176</text>
<text x="262.9" y="254.3">C10</text>
</g>
<g font-size="2.5" fill="#f00">
<text x="53.4" y="31.4">[4,5,8] RESET_OUT</text>
<text x="318" y="30">EXTAL</text>
<text x="59.2" y="39.7">[5] EMLE</text>
<text x="81.3" y="38.3">EMLE</text>
<text x="318" y="38.3">XTAL</text>
<text x="367.8" y="38.3">RXTAL</text>
<text x="61.9" y="45.3">[5] MD</text>
<text x="81.3" y="43.9">MD</text>
<text x="318" y="46.6">XCIN</text>
<text x="318" y="54.9">XCOUT</text>
<text x="43.1" y="61.9">[7] LCDDEN_MTIOC0A</text>
<text x="53.1" y="64.6">[8] GPIO47_RD</text>
<text x="309.7" y="66">BSCANP</text>
<text x="53.1" y="67.4">[8] GPIO48_TD</text>
<text x="49.8" y="72.9">[8] GPIO131_P30</text>
<text x="313.9" y="81">GPIO60_USBD_UPLED [8]</text>
<text x="51.1" y="89.6">[8] GPIO132_PJ5</text>
<text x="313.9" y="84">GPIO123_SPKR [8]</text>
<text x="313.9" y="86.8">GPIO134_P03 [8]</text>
<text x="51.1" y="92.3">[8] GPIO133_PJ3</text>
<text x="313.9" y="95.4">GPIO69_TPIRQ [8]</text>
<text x="314.1" y="100.9">GPIO57_TXD [8]</text>
<text x="314.4" y="98.1">GPIO58_RXD [8]</text>
<text x="313.9" y="106.2">GPIO98_USBD_VBUS [8]</text>
<text x="57.2" y="111.7">[7] Y_INPUT2</text>
<text x="315.2" y="109.2">BACKLIGHT [6]</text>
<text x="57.2" y="117.3">[7] Y_INPUT1</text>
<text x="57.2" y="114.5">[7] X_INPUT2</text>
<text x="313.6" y="114.5">GPIO61_USBD_CON [8]</text>
<text x="314.1" y="117.3">GPIO68_USBH_OVC [8]</text>
<text x="47" y="125.6">[8] GPIO142_P42/AN2</text>
<text x="47" y="122.8">[8] GPIO141_P43/AN3</text>
<text x="57.2" y="120">[7] X_INPUT1</text>
<text x="313.9" y="125.6">GPIO78_ACC_IRQ [8]</text>
<text x="381.7" y="122.8">GPIO75_SCL [8]</text>
<text x="381.7" y="120">GPIO74_SDA [8]</text>
<text x="47" y="131.1">[8] GPIO99_P40/AN0</text>
<text x="47" y="128.3">[8] GPIO143_P41/AN1</text>
<text x="313.9" y="128.3">GPIO80_RTC_IRQ [8]</text>
<text x="314.4" y="134.2">GPIO54_I2STX_CLK [8]</text>
<text x="315" y="136.9">GPIO56_I2STX_SDA [8]</text>
<text x="58.3" y="139.4">[8] USBH_DP</text>
<text x="58.3" y="142.2">[8] USBH_DM</text>
<text x="314.4" y="139.7">P25_USB0_DPRPD_MTCLKB-A [8]</text>
<text x="58.3" y="147.7">[8] USBD_DP</text>
<text x="313.9" y="144.9">GPIO87_USBH_PPWR [8]</text>
<text x="314.4" y="148">P23_USB0_DPUPE-A [8]</text>
<text x="58.3" y="150.5">[8] USBD_DM</text>
<text x="314.1" y="153.2">GPIO135_P21 [8]</text>
<text x="314.4" y="150.7">P22_USB0_DPRD_TMO0 [8]</text>
<text x="313.9" y="156.3">LCDHS_MTIOC1A [6]</text>
<text x="84.1" y="178.1">MD</text>
<text x="84.1" y="180.9">PC7</text>
<text x="93.7" y="182.3">PC7 [2,3,6]</text>
<text x="94.3" y="185.1">GPIO84_P97 [2,8]</text>
<text x="73.5" y="186.4">EMLE</text>
</g>
<g font-size="2.5" fill="#004080">
<text x="115.4" y="31.7">RES#</text>
<text x="285.1" y="31.7">P36/EXTAL</text>
<text x="115.4" y="40">EMLE</text>
<text x="286.7" y="40">P37/XTAL</text>
<text x="115.4" y="45.6">MD/FINED</text>
<text x="292.2" y="48.3">XCIN</text>
<text x="115.4" y="56.6">P35/NMI</text>
<text x="289.3" y="56.6">XCOUT</text>
<text x="115.4" y="64.9">P33/PO11/MTIOC0D/TIOCD0/TMRI3/POE3#/RXD6/RXD0/SMISO6/SMISO0/SSCL6/SSCL0/CRX0/IRQ3-DS</text>
<text x="115.4" y="62.1">P34/PO12/MTIOC0A/TMCI3/POE2#/SCK6/SCK0/USB0_DPRPD/IRQ4</text>
<text x="115.4" y="70.5">P31/PO9/MTIOC4D/TMCI2/RTCIC1/CTS1#/RTS1#/SS1#/SSLB0/USB0_DPUPE/IRQ1-DS</text>
<text x="115.4" y="67.7">P32/PO10/MTIOC0C/TIOCC0/TMO3/RTCOUT/RTCIC2/TXD6/TXD0/SMOSI6/SMOSI0/SSDA6/SSDA0/CTX0/USB0_VBUSEN/IRQ2-DS</text>
<text x="287.8" y="67.7">BSCANP</text>
<text x="115.4" y="73.2">P30/PO8/MTIOC4B/TMRI3/RTCIC0/POE8#/RXD1/SMISO1/SSCL1/MISOB/USB0_DRPD/IRQ0-DS</text>
<text x="273.5" y="81.5">P07/IRQ15/ADTRG0#</text>
<text x="115.4" y="89.8">PJ5</text>
<text x="280.2" y="84.3">P05/DA1/IRQ13</text>
<text x="280.2" y="87.1">P03/DA0/IRQ11</text>
<text x="115.4" y="92.6">PJ3/MTIOC3C/CTS6#/RTS6#/CTS0#/RTS0#/SS6#/SS0#</text>
<text x="262.1" y="95.4">P02/TMCI1/SCK6/IRQ10/AN020</text>
<text x="244.7" y="98.2">P01/TMCI0/RXD6/SMISO6/SSCL6/IRQ9/AN019</text>
<text x="244.7" y="100.9">P00/TMRI0/TXD6/SMOSI6/SSDA6/IRQ8/AN018</text>
<text x="134.3" y="106.5">P17/PO15/MTIOC3A/MTIOC3B/TIOCB0/TCLKD/TMO1/POE8#/SCK1/TXD3/SMOSI3/SSDA3/MISOA/SDA2-DS/IETXD/USB1_VBUS/IRQ7/ADTRG#</text>
<text x="115.4" y="112">P47/IRQ15-DS/AN007</text>
<text x="172.9" y="109.2">P16/PO14/MTIOC3C/MTIOC3D/TIOCB1/TCLKC/TMO2/RTCOUT/TXD1/RXD3/SMOSI1/SMISO3/SSDA1/SSCL3/</text>
<text x="115.4" y="114.8">P46/IRQ14-DS/AN006</text>
<text x="115.4" y="117.5">P45/IRQ13-DS/AN005</text>
<text x="162" y="117.5">P14/PO15/MTIOC3A/MTCLKA/TIOCB5/TCLKA/TMRI2/CTS1#/RTS1#/SS1#/CTX1/USB0_DPUPE/USB0_OVRCURA/IRQ4</text>
<text x="169" y="114.8">P15/PO13/MTIOC0B/MTCLKB/TIOCB2/TCLKB/TMCI2/RXD1/SCK3/SMISO1/SSCL1/CRX1-DS/USB1_DPUPE/IRQ5</text>
<text x="115.4" y="125.9">P42/IRQ10-DS/AN002</text>
<text x="115.4" y="120.3">P44/IRQ12-DS/AN004</text>
<text x="115.4" y="123.1">P43/IRQ11-DS/AN003</text>
<text x="200.7" y="120.3">P13/ADTRG#/MTIOC0B/TIOCA5/TMO3/PO13/TXD2/SMOSI2/SSDA2/SDA0[FM+]/IRQ3</text>
<text x="229.8" y="123.1">P12/MTIC5U/TMCI1/RXD2/SMISO2/SSCL2/SCL0[FM+]/IRQ2</text>
<text x="262.1" y="125.9">P11/MTIC5V/TMCI3/SCK2/IRQ1</text>
<text x="115.4" y="128.6">P41/IRQ9-DS/AN001</text>
<text x="115.4" y="131.4">P40/IRQ8-DS/AN000</text>
<text x="268.4" y="128.6">P10/MTIC5W/TMRI3/IRQ0</text>
<text x="203.4" y="136.9">P26/CS6#/PO6/MTIOC2A/TMO1/TXD1/CTS3#/RTS3#/SMOSI1/SS3#/SSDA1/MOSIB</text>
<text x="243" y="134.2">P27/CS7#/PO7/MTIOC2B/TMCI3/SCK1/RSPCKB</text>
<text x="115.4" y="139.7">USB0_DP</text>
<text x="115.4" y="142.5">USB0_DM</text>
<text x="182.4" y="139.7">P25/CS5#/EDACK1/ADTRG0#/PO5/MTIOC4C/MTCLKB/TIOCA4/RXD3/SMISO3/SSCL3/USB0_DPRPD</text>
<text x="115.4" y="148">USB1_DP</text>
<text x="177.8" y="148">P23/EDACK0/PO3/MTIOC3D/MTCLKD/TIOCD3/TXD3/CTS0#/RTS0#/SMOSI3/SS0#/SSDA3/USB0_DPUPE</text>
<text x="203.7" y="145.2">P24/CS4#/EDREQ1/PO4/MTIOC4A/MTCLKA/TIOCB4/TMRI1/SCK3/USB0_VBUSEN</text>
<text x="115.4" y="150.7">USB1_DM</text>
<text x="201.2" y="153.5">P21/PO1/MTIOC1B/TIOCA3/TMCI0/RXD0/SMISO0/SSCL0/SCL1/USB0_EXICEN/IRQ9</text>
<text x="214" y="150.7">P22/EDREQ0/PO2/MTIOC3B/MTCLKC/TIOCC3/TMO0/SCK0/USB0_DRPD</text>
<text x="207.8" y="156.3">P20/PO0/MTIOC1A/TIOCB3/TMRI0/TXD0/SMOSI0/SSDA0/SDA1/USB0_ID/IRQ8</text>
<text x="176.3" y="179.8">VCC</text>
<text x="229.5" y="179.8">VSS</text>
<text x="176.3" y="185.4">VCC</text>
<text x="176.3" y="182.6">VCC</text>
<text x="229.5" y="182.6">VSS</text>
<text x="229.5" y="185.4">VSS</text>
<text x="176.3" y="190.9">VCC</text>
<text x="176.3" y="188.1">VCC</text>
<text x="229.5" y="188.1">VSS</text>
<text x="176.3" y="196.4">VCC</text>
<text x="176.3" y="193.7">VCC</text>
<text x="229.5" y="193.7">VSS</text>
<text x="229.5" y="196.4">VSS</text>
<text x="176.3" y="199.2">VCC</text>
<text x="176.3" y="202">VCC</text>
<text x="229.5" y="202">VSS</text>
<text x="229.5" y="199.2">VSS</text>
<text x="176.3" y="204.7">VCC</text>
<text x="229.5" y="207.5">VSS</text>
<text x="229.5" y="204.7">VSS</text>
<text x="176.3" y="215.8">VCC_USB</text>
<text x="226.1" y="215.8">AVCC0</text>
<text x="176.3" y="218.6">VCC_USB</text>
<text x="224.5" y="221.4">VREFH0</text>
<text x="225.9" y="218.6">VREFH</text>
<text x="176.3" y="226.9">VSS_USB</text>
<text x="226.4" y="232.4">AVSS0</text>
<text x="225" y="238">VREFL0</text>
<text x="226.4" y="235.2">VREFL</text>
<text x="176.3" y="243.5">VBATT</text>
<text x="229.5" y="243.5">VCL</text>
<text x="229.5" y="249">VSS</text>
</g>
<text font-size="2.5" fill="#00f" x="188.2" y="111.7">MOSIA/SCL2-DS/IERXD/USB0_VBUS/USB0_VBUSEN/USB0_OVRCURB/IRQ6/ADTRG0#</text>
<g font-size="2">
<text x="48.9" y="6.3">5</text>
<text x="132" y="6.3">4</text>
<text x="215" y="6.3">3</text>
<text x="298.1" y="6.3">2</text>
<text x="381.1" y="6.3">1</text>
<text x="5.3" y="41.7">D</text>
<text x="423.4" y="41.7">D</text>
<text x="5.3" y="107.4">C</text>
<text x="423.4" y="107.4">C</text>
<text x="5.3" y="173.1">B</text>
<text x="423.4" y="173.1">B</text>
<text x="5.3" y="238.9">A</text>
<text x="423.4" y="238.9">A</text>
<text x="48.9" y="272.1">5</text>
<text x="132" y="272.1">4</text>
<text x="215" y="272.1">3</text>
<text x="298.1" y="272.1">2</text>
<text x="381.1" y="272.1">1</text>
</g>
</svg>
